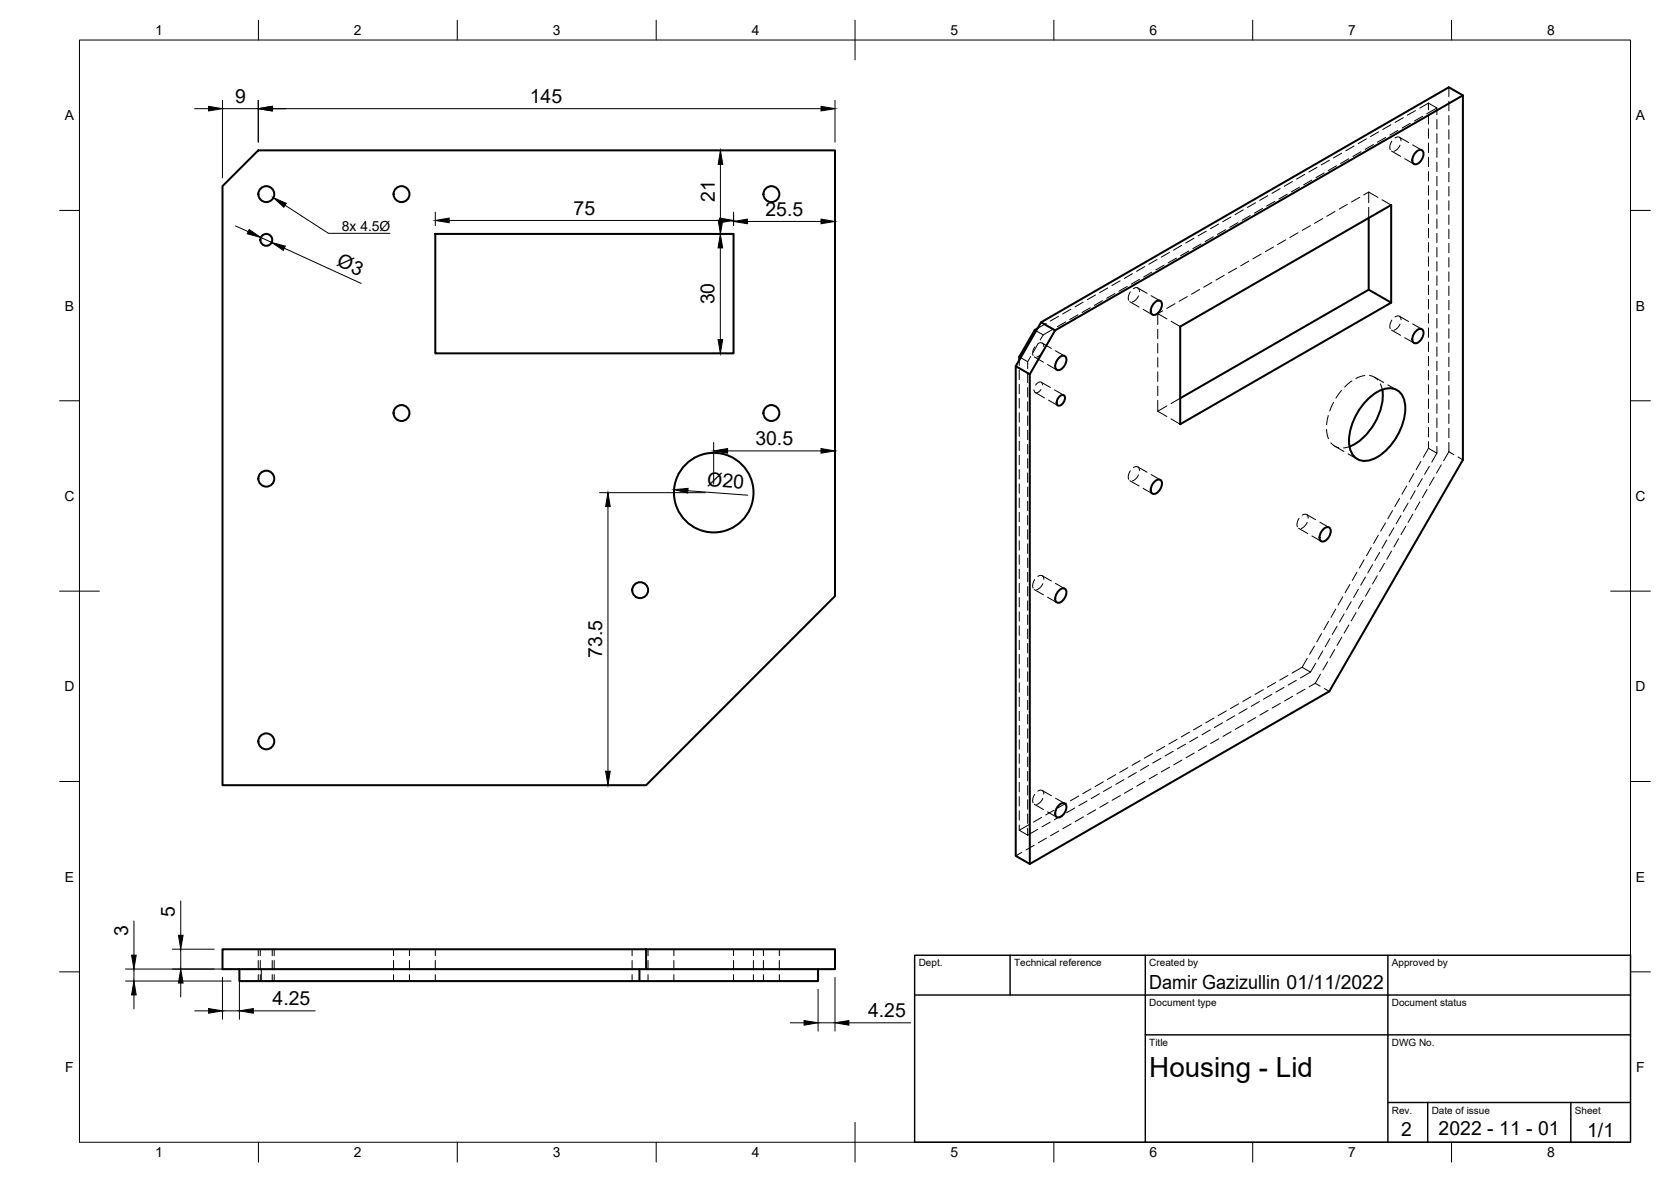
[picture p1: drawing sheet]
<svg xmlns="http://www.w3.org/2000/svg" width="420mm" height="297mm" viewBox="0 0 420 297" stroke-linecap="round" stroke-linejoin="round" font-family="sans-serif">
<!-- layer: Visible -->
<g fill="none" stroke="#000" stroke-width=".51">
<path d="M356.1 38.1a1 1 0 0 1 1.4-.4 1 1 0 0 1 .4 1.4l-.4 1a1.62 1.62 0 0 1-2.1 1 2.4 2.4 0 0 1 .7-3zM367.8 24l-102.5 59M55.9 46.8l9-9h145.1v112l-47.5 47.5h-106.6zM109.5 58.8h74.9v30h-74.9zM344.1 54.8v18l5.7 3.3-53 30.5v-24.5l53-30.6v24.6M290.4 76a1 1 0 0 1 1.4-.4 1 1 0 0 1 .3 1.4l-.3 .9a1.62 1.62 0 0 1-2.2 1.1 2.4 2.4 0 0 1 .8-3zM344.1 72.8l-47.3 27.3M255.4 92v123.1l3.5 2 75.3-43.4 33.6-58.1v-91.6l-3.5-2.1-102.5 59.1 3.5 2-6.4 11.1M256.3 89.7l.3 .2M256.3 89.7v.8M260.2 82.9l.3 .2M260.2 82.9l-3.9 6.8"/>
<path d="M260.9 82.5l-.7 .4M261.8 81l-6.4 11 3.5 2.1v123M266.4 89.8a1 1 0 0 1 1.3-.3 1 1 0 0 1 .4 1.4l-.4 .9a1.62 1.62 0 0 1-2.1 1 2.4 2.4 0 0 1 .8-3zM266.4 99.6a.77 .77 0 0 1 1.3 0 1.95 1.95 0 0 1-1.6 2.3 1.29 1.29 0 0 1 0-1.9zM347.6 97.9a14.8 14.8 0 0 1-8.3 14.3M356.1 83.1a1 1 0 0 1 1.4-.4 1 1 0 0 1 .4 1.4l-.4 .9a1.62 1.62 0 0 1-2.1 1.1 2.4 2.4 0 0 1 .7-3zM343.5 100.7a8.4 8.4 0 0 1 6.6-3.1 4 4 0 0 1 3.2 3.9 15 15 0 0 1-8.1 13.9 4 4 0 0 1-5.9-3.5 15 15 0 0 1 4.2-11.2zM290.4 121a1 1 0 0 1 1.4-.4 1 1 0 0 1 .3 1.4l-.3 .9a1.62 1.62 0 0 1-2.2 1 2.4 2.4 0 0 1 .8-2.9zM332.8 132.9a1 1 0 0 1 1.4-.3 1 1 0 0 1 .4 1.3l-.4 1a1.62 1.62 0 0 1-2.1 1 2.4 2.4 0 0 1 .7-3zM266.4 148.3a1 1 0 0 1 1.3-.4 1 1 0 0 1 .4 1.4l-.4 .9a1.62 1.62 0 0 1-2.1 1.1 2.4 2.4 0 0 1 .8-3zM266.4 202.3a1 1 0 0 1 1.3-.4 1 1 0 0 1 .4 1.4l-.4 .9a1.62 1.62 0 0 1-2.1 1 2.4 2.4 0 0 1 .8-2.9zM162.5 238.6h47.5v5h-47.5z"/>
<path d="M162.5 238.6h-106.6v5h106.6M60.2 243.6v3h100.6v-3M205.7 243.6v3h-44.9"/>
<circle cx="67" cy="48.8" r="2"/>
<circle cx="101" cy="48.8" r="2"/>
<circle cx="194" cy="48.8" r="2"/>
<circle cx="67" cy="60.3" r="1.49"/>
<circle cx="101" cy="103.8" r="2"/>
<circle cx="194" cy="103.8" r="2"/>
<circle cx="67" cy="120.3" r="2"/>
<circle cx="179.5" cy="123.8" r="10"/>
<circle cx="161" cy="148.3" r="2"/>
<circle cx="67" cy="186.3" r="2"/>
</g>
<!-- layer: Hidden -->
<g fill="none" stroke="#000" stroke-width=".25">
<path d="M337.4 38.5l-2.1 1.2M339.1 39.9l-2 1.2M340.5 36.7l-2.1 1.2M342.2 38.1l-2 1.2M343.6 34.9l-2.1 1.2M345.3 36.3l-2 1.2M346.6 33.1l-2 1.2M348.4 34.6l-2 1.1M349.7 31.4l-2 1.1M349.9 38l2.3 1.3M350 35.5a2.36 2.36 0 0 0-.4 2.1M350.8 34.7a.88 .88 0 0 1 1-.2 .88 .88 0 0 1 .5 .9"/>
<path d="M351.5 32.8l-2 1.2M351.9 34.5l2.3 1.3M352 36.5l-.5 .9-1 .6M352.8 29.6l-2 1.2M353.2 39.9l2.3 1.3M354.6 31l-2 1.2M355.2 36.4l2.3 1.3M355.9 27.8l-2 1.2M357.7 29.2l-2.1 1.2M359.2 25.9l2.1 1.2-2.6 1.5M359.2 25.9v1.7M359.2 28.8v2.4"/>
<path d="M359.2 32.4v2.4M359.2 35.9v2.4M359.2 39.5v2.4M359.2 25.9l-2.2 1.3M361.3 27.1v1.7M361.3 30v2.4M361.3 33.6v2.4M361.3 37.2v2.3M364.3 21.9v2.4M364.3 25.4v2.4M364.3 29v2.4M364.3 32.6v2.4"/>
<path d="M364.3 36.2v2.4M364.3 39.7v2.4M300.2 59.9l-2 1.2M303.3 58.1l-2.1 1.2M305.1 59.5l-2.1 1.2M306.4 56.3l-2 1.2M308.2 57.7l-2.1 1.2M309.5 54.5l-2.1 1.2M311.3 56l-2.1 1.1M312.6 52.7l-2.1 1.2M314.4 54.2l-2.1 1.2M315.7 51l-2.1 1.1"/>
<path d="M317.5 52.4l-2.1 1.2M318.8 49.2l-2.1 1.2M320.6 50.6l-2.1 1.2M321.9 47.4l-2.1 1.2M323.7 48.8l-2.1 1.2M325 45.6l-2.1 1.2M326.4 58.5l-2.1 1.2M326.7 47l-2 1.2M328.1 43.8l-2.1 1.2M329.5 56.7l-2.1 1.2M329.8 45.3l-2 1.1M331.2 42l-2.1 1.2"/>
<path d="M332.6 54.9l-2.1 1.2M333 43.5l-2.1 1.1M334.3 40.3l-2.1 1.2M335.7 53.1l-2.1 1.2M336 41.7l-2 1.2M338.8 51.4l-2.1 1.1M341.9 49.6l-2.1 1.2M342.9 49l1.2-.7 2.4 1.3M344.1 48.3v2.6M344.1 52.1v2.7M347.5 50.2l2.3 1.3M359.2 43.1v2.4"/>
<path d="M359.2 46.7v2.4M359.2 50.2v2.4M359.2 53.8v2.4M359.2 57.4v2.4M361.3 40.8v2.3M361.3 44.3v2.4M361.3 47.9v2.4M361.3 51.5v2.3M361.3 55v2.4M361.3 58.6v2.4M364.3 43.3v2.4M364.3 46.9v2.4"/>
<path d="M364.3 50.5v2.3M364.3 54v2.4M364.3 57.6v2.4M266.2 79.5l-2.1 1.2M269.3 77.7l-2.1 1.2M271 79.1l-2 1.2M272.4 75.9l-2.1 1.2M274.1 77.4l-2 1.1M275.5 74.1l-2.1 1.2M277.2 75.6l-2 1.2M278.6 72.4l-2.1 1.1M280.3 73.8l-2 1.2"/>
<path d="M281.6 70.6l-2 1.2M283.4 72l-2.1 1.2M284.1 75.8l2.3 1.4M284.2 73.3a2.39 2.39 0 0 0-.4 2.2M284.7 68.8l-2 1.2M285 72.5a.88 .88 0 0 1 1-.2 .88 .88 0 0 1 .5 1M286.1 72.4l2.3 1.3M286.3 74.4l-.9 1.1-.7 .4M286.5 70.2l-2 1.2M287.4 77.8l2.4 1.3M287.8 67l-2 1.2M289.4 74.3l2.4 1.3"/>
<path d="M289.6 68.4l-2.1 1.2M290.9 65.2l-2 1.2M292.4 78.1l-1.3 .7M292.7 66.6l-2.1 1.2M294 63.4l-2 1.2M295.4 76.3l-2 1.2M295.8 64.9l-2.1 1.1M297.1 61.7l-2 1.2M298.5 74.5l-2 1.2M298.9 63.1l-2.1 1.2M301.6 72.8l-2 1.1M302 61.3l-2.1 1.2"/>
<path d="M304.7 71l-2 1.2M307.8 69.2l-2 1.2M310.9 67.4l-2 1.2M314 65.6l-2 1.2M317.1 63.8l-2.1 1.2M320.2 62.1l-2.1 1.2M323.3 60.3l-2.1 1.2M350.8 79.6a.89 .89 0 0 1 1-.2 .89 .89 0 0 1 .5 1M351.9 79.5l2.3 1.3M359.2 61v2.3M359.2 64.5v2.4M359.2 68.1v2.4"/>
<path d="M359.2 71.7v2.3M359.2 75.3v2.3M359.2 78.8v2.4M361.3 62.2v2.4M361.3 65.8v2.3M361.3 69.3v2.4M361.3 72.9v2.4M361.3 76.5v2.4M364.3 61.2v2.3M364.3 64.8v2.3M364.3 68.3v2.4M364.3 71.9v2.4"/>
<path d="M364.3 75.5v2.4M364.3 79v2.4M256.3 90.5v1.3M256.3 93v2.4M256.3 96.6v2.4M256.6 89.9l1.8 1M258.4 90.9v1.7M258.4 93.8v2.4M258.4 97.4v2.4M259.2 89.6l-.8 1.3M260.1 89.7l2.3 1.3M260.2 87.2a2.39 2.39 0 0 0-.4 2.1"/>
<path d="M260.3 98.6l2.3 1.4M260.5 83.1l1.8 1.1M260.9 86.4a.88 .88 0 0 1 1.1-.2 .88 .88 0 0 1 .5 .9M260.9 86.5l-1.1 2.1M261.7 97.9a1.03 1.03 0 0 1-1.6 .6l-.1-.5M261.8 96.1l2.3 1.3M262 86.2l2.4 1.4M262.1 96.7a.73 .73 0 0 0-.5-.7 .73 .73 0 0 0-.9 .4l-.3 .4M262.2 88.2l-.8 1.2-.7 .3M262.3 84.2l-.8 1.3M263.1 81.3l-2.2 1.2M263.4 91.6l2.3 1.3"/>
<path d="M264.8 82.7l-2.5 1.5M265.2 98l2.3 1.3M265.4 88.1l2.3 1.4M267.9 80.9l-2 1.2M291.1 82.7v2.4M291.1 86.3v2.4M291.1 89.9v2.4M291.1 93.5v2.3M291.1 97v2.4M293.4 80.1l-2.3-1.3v2.8M294.4 80.7l2.4 1.4M337.3 98.1l-1.4 2"/>
<path d="M339.9 95.7l-1.8 1.6M343.2 94.4l-2.3 .7M344.4 94.4l1 .3 1 .8M345.6 94.8l2.3 1.3M347.1 96.5l.5 1.4M349 96.7l2.3 1.4M349.9 82.9l2.3 1.4M350 80.4a2.39 2.39 0 0 0-.4 2.2M352 81.5l-.8 1.1-.7 .4M353.2 84.9l2.3 1.3M355.2 81.4l2.3 1.3M359.2 82.4v2.4"/>
<path d="M359.2 86v2.4M359.2 89.5v2.4M359.2 93.1v2.4M359.2 96.7v2.4M361.3 80v2.4M361.3 83.6v2.4M361.3 87.2v2.4M361.3 90.8v2.3M361.3 94.3v2.4M361.3 97.9v2.4M364.3 82.6v2.4M364.3 86.2v2.4"/>
<path d="M364.3 89.8v2.3M364.3 93.3v2.4M364.3 96.9v2.4M256.3 100.1v2.4M256.3 103.7v2.4M256.3 107.3v2.4M256.3 110.9v2.3M256.3 114.4v2.4M256.3 118v2.4M258.4 101v2.3M258.4 104.5v2.4M258.4 108.1v2.4"/>
<path d="M258.4 111.7v2.4M258.4 115.3v2.3M258.4 118.8v2.4M263.7 100.6l2.3 1.3M284.2 118.3a2.36 2.36 0 0 0-.4 2.1M285 117.5a.88 .88 0 0 1 1-.2 .88 .88 0 0 1 .5 1M286.1 117.3l2.3 1.4M286.3 119.3l-.6 .9-1 .7M289.4 119.3l2.4 1.3M291.1 103.3l2.3 1.4M291.1 100.6v2.7M293.4 102l-2.3 1.3"/>
<path d="M294.4 105.3l2.4 1.3M296.8 100.1l-2.4 1.3M333.5 107.9l.5 2.4M334 104.4l-.4 2.4M334.6 111.3l.8 .7 1.2 .5M335.3 101.1l-1 2.2M335.6 112.1l2.3 1.4M339 114.1l2.3 1.3M339.3 112.2l-1.5 .4M355.5 119l-1.2 2.1M357.3 115.9l-1.2 2.1M359.2 112.7l-1.3 2.2"/>
<path d="M359.2 100.3v2.3M359.2 103.8v2.4M359.2 107.4v2.4M359.2 111v1.7M359.4 117.2l-1.2 2M360.6 119.9l-1.2 2.1M361.3 112.2v1.7l-2.1-1.2M361.3 113.9l-1.3 2.2M361.3 101.5v2.4M361.3 105.1v2.3M361.3 108.6v2.4M362.4 116.8l-1.2 2.1"/>
<path d="M364.3 100.5v2.4M364.3 104v2.4M364.3 107.6v2.4M364.3 111.2v2.3M364.3 113.5l1.2 .7M364.3 113.5l-1.3 2.3M366.6 114.8l1.2 .8M256.3 121.6v2.4M256.3 125.1v2.4M256.3 128.7v2.4M256.3 132.3v2.4M256.3 135.9v2.3"/>
<path d="M256.3 139.5v2.3M258.4 122.4v2.4M258.4 126v2.4M258.4 129.5v2.4M258.4 133.1v2.4M258.4 136.7v2.4M284.1 120.8l2.3 1.3M287.4 122.7l2.4 1.4M326.5 132.8l2.3 1.3M326.6 130.3a2.49 2.49 0 0 0-.4 2.1M327.4 129.5a.9 .9 0 0 1 1-.2 .9 .9 0 0 1 .6 .9M328.5 129.3l2.3 1.3"/>
<path d="M328.7 131.3l-.8 1.1-.7 .4M329.9 134.7l2.3 1.3M331.9 131.2l2.3 1.4M344.8 137.6l-1.2 2.1M346.6 134.5l-1.2 2.1M346.9 138.8l-1.2 2.1M348.4 131.4l-1.2 2.1M348.7 135.7l-1.2 2.1M349.9 138.5l-1.2 2.1M350.1 128.3l-1.1 2.1M350.5 132.6l-1.2 2.1M351.7 135.4l-1.2 2.1"/>
<path d="M351.9 125.2l-1.2 2.1M352.3 129.5l-1.2 2.1M353.5 132.3l-1.2 2.1M353.7 122.1l-1.2 2.1M354.1 126.4l-1.3 2.1M355.2 129.2l-1.1 2.1M355.8 123.3l-1.2 2.1M357 126.1l-1.2 2.1M357.6 120.3l-1.2 2M358.8 123l-1.2 2.1M256.3 143v2.4M256.3 146.6v2.4"/>
<path d="M256.3 150.2v2.3M256.3 153.7v2.4M256.3 157.3v2.4M258.4 140.3v2.3M258.4 143.8v2.4M258.4 147.4v2.4M258.4 151v2.4M258.4 154.5v2.4M258.4 158.1v2.4M260.1 148.2l2.3 1.3M260.2 145.7a2.39 2.39 0 0 0-.4 2.1M260.9 144.9a.89 .89 0 0 1 1.1-.2 .89 .89 0 0 1 .5 .9"/>
<path d="M262 144.7l2.4 1.3M262.2 146.7l-.8 1.1-.7 .4M263.4 150.1l2.3 1.3M265.4 146.6l2.3 1.3M332.3 159.2l-1.2 2.1M334.1 156.2l-1.2 2M335.9 153.1l-1.2 2M336.2 157.4l-1.2 2M337.6 150l-1.2 2M338 154.3l-1.2 2M339.2 157l-1.2 2.1M339.4 146.9l-1.2 2"/>
<path d="M339.7 151.2l-1.1 2.1M341 154l-1.2 2M341.2 143.8l-1.2 2M341.5 148.1l-1.1 2.1M342.7 150.9l-1.2 2M343 140.7l-1.2 2.1M343.3 145l-1.2 2.1M344.5 147.8l-1.2 2M345.1 141.9l-1.2 2.1M346.3 144.7l-1.2 2M348.1 141.6l-1.2 2M256.3 160.9v2.4"/>
<path d="M256.3 164.5v2.3M256.3 168v2.4M256.3 171.6v2.4M256.3 175.2v2.4M256.3 178.7v2.4M258.4 161.7v2.4M258.4 165.3v2.3M258.4 168.8v2.4M258.4 172.4v2.4M258.4 176v2.4M258.4 179.6v2.3M308.4 178.7l-2.1 1.1"/>
<path d="M310.5 179.9l-2.1 1.2M311.4 176.9l-2 1.2M313.6 178.1l-2.1 1.2M314.5 175.1l-2 1.2M316.7 176.3l-2.1 1.2M317.6 173.3l-2 1.2M318.9 178.5l-2.1 1.2M319.8 174.5l-2.1 1.2M320.7 171.5l-2 1.2M321.9 176.7l-2 1.2M322.9 172.7l-2.1 1.2M323.8 169.7l-2 1.2"/>
<path d="M325 175l-2 1.2M325.9 171l-2 1.2M327.4 167.7l-2.5 1.4M328.1 173.2l-2 1.2M328.7 165.4l-1.3 2.3M329.5 168.9l-2.5 1.5M330.5 162.4l-1.2 2M330.7 171.7l1.3 .7M330.7 171.7l-1.5 .9M330.8 166.7l-1.3 2.2-2.1-1.2M332 169.4l-1.3 2.3M332.6 163.6l-1.2 2"/>
<path d="M333 173l1.2 .7M333.8 166.3l-1.2 2.1M334.4 160.5l-1.2 2M335.6 163.2l-1.2 2.1M337.4 160.1l-1.2 2.1M256.3 182.3v2.4M256.3 185.9v2.4M256.3 189.4v2.4M256.3 193v2.4M256.3 196.6v2.4M258.4 183.1v2.4M258.4 186.7v2.4"/>
<path d="M258.4 190.3v2.4M258.4 193.9v2.3M258.4 197.4v2.4M260.2 199.6a2.39 2.39 0 0 0-.4 2.1M260.9 198.8a.88 .88 0 0 1 1.1-.2 .88 .88 0 0 1 .5 1M262 198.7l2.4 1.3M274.3 198.3l-2.1 1.2M276.4 199.5l-2 1.2M277.4 196.5l-2.1 1.2M279.5 197.7l-2 1.2M280.5 194.7l-2.1 1.2M281.7 199.9l-2.1 1.2"/>
<path d="M282.6 195.9l-2 1.2M283.6 192.9l-2.1 1.2M284.8 198.1l-2.1 1.2M285.7 194.1l-2 1.2M286.7 191.1l-2.1 1.2M287.9 196.4l-2.1 1.2M288.8 192.3l-2.1 1.3M289.8 189.4l-2.1 1.1M291 194.6l-2.1 1.2M291.9 190.6l-2.1 1.2M292.9 187.6l-2.1 1.2M294.1 192.8l-2.1 1.2"/>
<path d="M295 188.8l-2.1 1.2M296 185.8l-2.1 1.2M297.2 191l-2.1 1.2M298.1 187l-2.1 1.2M299.1 184l-2.1 1.2M300.3 189.2l-2.1 1.2M301.2 185.2l-2.1 1.2M302.2 182.2l-2.1 1.2M303.4 187.4l-2.1 1.2M304.3 183.4l-2.1 1.2M305.3 180.4l-2.1 1.2M306.5 185.7l-2.1 1.1"/>
<path d="M307.4 181.7l-2.1 1.1M309.6 183.9l-2.1 1.2M312.7 182.1l-2.1 1.2M315.7 180.3l-2 1.2M256.3 208.6l2.1 1.3M256.3 200.2v2.4M256.3 203.8v2.3M256.3 207.3v1.3M256.9 214.2l-1.5 .9M258.4 201v2.4M258.4 204.6v2.4M258.4 208.1v1.8"/>
<path d="M258.8 207.2l-2.5 1.4M260 212.4l-2 1.2M260.1 202.1l2.3 1.3M260.9 208.4l-2.5 1.5M261.9 205.4l-2 1.2M262.2 200.6l-.6 .9-.9 .7M263.1 210.6l-2 1.2M263.4 204l2.3 1.4M264.1 206.6l-2.1 1.2M265 203.6l-2 1.2M265.4 200.6l2.3 1.3M266.2 208.8l-2 1.2"/>
<path d="M267.1 204.8l-2 1.2M268.1 201.8l-2.1 1.2M269.3 207.1l-2 1.1M270.2 203.1l-2 1.1M271.2 200.1l-2 1.1M272.4 205.3l-2 1.2M273.3 201.3l-2 1.2M275.5 203.5l-2 1.2M278.6 201.7l-2.1 1.2M64.9 238.6v1.6M65.4 238.6v1.6M68.5 238.6v1.6"/>
<path d="M68.9 238.6v1.6M99 238.6v1.6M103 238.6v1.6M109.5 238.6v1.6M158.9 238.6v1.6M162.9 238.6v1.6M169.4 238.6v1.6M184.4 238.6v1.6M189.4 238.6v1.6M192 238.6v1.6M196 238.6v1.6M64.9 241.4v2.3"/>
<path d="M64.9 244.9v1.7M65.4 241.4v2.3M65.4 244.9v1.7M65.7 243.6v3M68.5 241.4v2.3M68.5 244.9v1.7M68.9 241.4v2.3M68.9 244.9v1.7M99 241.4v2.3M99 244.9v1.7M103 241.4v2.3M103 244.9v1.7"/>
<path d="M109.5 241.4v2.3M109.5 244.9v1.7M158.9 241.4v2.3M158.9 244.9v1.7M162.9 241.4v2.3M162.9 244.9v1.7M169.4 241.4v2.3M169.4 244.9v1.7M184.4 241.4v2.3M184.4 244.9v1.7M189.4 241.4v2.3M189.4 244.9v1.7"/>
<path d="M192 241.4v2.3M192 244.9v1.7M196 241.4v2.3M196 244.9v1.7"/>
</g>
<!-- layer: BORDER -->
<g fill="none" stroke="#000" stroke-width=".25">
<path d="M20 10.1h390v276.9h-390zM65 5.1v5M115 5.1v5M165 5.1v5M215 5.1v10M265 5.1v5M315 5.1v5M365 5.1v5M15 52.9h5M410 52.9h5M15 100.7h5M410 100.7h5"/>
<path d="M15 148.6h10M405 148.6h10M15 196.4h5M410 196.4h5M15 244.2h5M410 244.2h5M65 287v5M115 287v5M165 287v5M215 282.1v9.9M265 287v5M315 287v5"/>
<path d="M365 287v5"/>
</g>
<!-- layer: TITLEBLOCK -->
<path d="M230 240.1h180v46.9h-180zM230 250h180M254 240.1v9.9M288 240.1v46.9M349 240.1v46.9M288 260.1h122M349 277.1h61M359 277.1v9.9M395 277.1v9.9" fill="none" stroke="#000" stroke-width=".36"/>
<!-- layer: FD_Dimensions -->
<g fill="none" stroke="#000" stroke-width=".25">
<path d="M48.9 27.3h3.6M55.9 27.3h9M55.9 25.2v19.5M64.9 25.2v10.5M68.5 27.3h137.9M210 25.2v10.5M59.2 56.8l3.2 1.4M65.6 59.7l2.7 1.2M109.5 53.3v3.4M112.9 55.4h68.1M179 58.8h3.4M181.1 41.3v14"/>
<path d="M184.4 53.3v3.4M187.9 55.7h18.5M71.5 62.4l19.3 8.8M181.1 62.3v23M179 88.8h3.4M179.5 111.2v10.5M182.9 113.3h23.5M210 112.8v2.6M150.7 123.8h26.6M152.9 127.3v66.5M173 123.3l15 1.1M33.7 231.4v8.6"/>
<path d="M43.3 238.5h10.5M45.4 226.4v8.6M45.4 238.5v5M31.6 243.5h26.5M31.6 246.5h26.5M33.7 243.5v3M33.7 250v3.5M45.4 247v3.5M48.9 254h3.6M55.9 245.6v10.5M55.9 254h4.3M60.2 245.6v10.5"/>
<path d="M63.7 254h15.5M198.7 257h3.5M205.7 248.6v10.5M205.7 257h4.3M210 245.6v13.5M213.4 257h15.6"/>
</g>
<g fill="#000" stroke="#000" stroke-width=".25">
<path d="M52.5 26.7l3.4 .6-3.4 .6zM64.9 27.3l3.6-.6v1.2zM206.4 26.7l3.6 .6-3.6 .6zM62.7 57.7l2.9 2-3.4-1zM109.5 55.4l3.4-.6v1.2zM180.6 55.3h1.1l-.6 3.5zM181.1 37.8l.6 3.5h-1.1zM181 54.8l3.4 .6-3.4 .6zM184.4 55.7l3.5-.6v1.1zM206.4 55.1l3.6 .6-3.6 .5zM68.3 60.9l3.4 1-.5 1zM181.1 58.8l.6 3.5h-1.1z"/>
<path d="M180.6 85.3h1.1l-.6 3.5zM179.5 113.3l3.4-.6v1.2zM206.4 112.7l3.6 .6-3.6 .6zM152.9 123.8l.5 3.5h-1.1zM169.5 123l3.5-.3-.1 1.2zM152.3 193.8h1.1l-.5 3.5zM44.9 235h1.1l-.6 3.5zM33.7 246.5l.5 3.5h-1.1zM33.1 240h1.1l-.5 3.5zM45.4 243.5l.6 3.5h-1.1zM52.5 253.5l3.4 .5-3.4 .6zM60.2 254l3.5-.5v1.1z"/>
<path d="M202.2 256.5l3.5 .5-3.5 .6zM210 257l3.4-.5v1.1z"/>
</g>
<!-- layer: Leaders -->
<path d="M68.7 49.7l3.3 1.4-.6 1z" fill="#000" stroke="#000" stroke-width=".25"/>
<path d="M71.7 51.6l10.9 7h15.4" fill="none" stroke="#000" stroke-width=".25"/>
<text font-size="7" x="289" y="270.6">Housing - Lid</text>
<g font-size="4.9">
<text x="59.1" y="25.9">9</text>
<text x="133.2" y="25.9">145</text>
<text x="144.2" y="53.9">75</text>
<text x="179.7" y="50.7" transform="rotate(-90 179.7 50.7)">21</text>
<text x="192.5" y="54.2">25.5</text>
<text x="84.5" y="66.6" transform="rotate(25 84.5 66.6)">Ø3</text>
<text x="179.7" y="76.5" transform="rotate(-90 179.7 76.5)">30</text>
<text x="189.9" y="111.9">30.5</text>
<text x="177.8" y="122.1" transform="rotate(4 177.8 122.1)">Ø20</text>
<text x="151.4" y="165.3" transform="rotate(-90 151.4 165.3)">73.5</text>
<text x="44" y="230.3" transform="rotate(-90 44 230.3)">5</text>
<text x="32.2" y="235.3" transform="rotate(-90 32.2 235.3)">3</text>
<text x="289" y="248.5">Damir Gazizullin 01/11/2022</text>
<text x="68.5" y="252.6">4.25</text>
<text x="218.3" y="255.6">4.25</text>
<text x="352.3" y="285.4">2</text>
<text x="361.7" y="285.3">2022 - 11 - 01</text>
<text x="399.1" y="285.7">1/1</text>
</g>
<g font-size="3.5">
<text x="39" y="8.8">1</text>
<text x="89" y="8.8">2</text>
<text x="139" y="8.8">3</text>
<text x="189" y="8.8">4</text>
<text x="239" y="8.8">5</text>
<text x="289" y="8.8">6</text>
<text x="339" y="8.8">7</text>
<text x="389" y="8.8">8</text>
<text x="16.3" y="30.2">A</text>
<text x="411.3" y="30.2">A</text>
<text x="86" y="58.1">8x 4.5Ø</text>
<text x="16.3" y="78">B</text>
<text x="411.3" y="78">B</text>
<text x="16.2" y="125.9">C</text>
<text x="411.2" y="125.9">C</text>
<text x="16.2" y="173.7">D</text>
<text x="411.2" y="173.7">D</text>
<text x="16.3" y="221.6">E</text>
<text x="411.3" y="221.6">E</text>
<text x="16.4" y="269.4">F</text>
<text x="411.4" y="269.4">F</text>
<text x="39" y="290.8">1</text>
<text x="89" y="290.8">2</text>
<text x="139" y="290.8">3</text>
<text x="189" y="290.8">4</text>
<text x="239" y="290.8">5</text>
<text x="289" y="290.8">6</text>
<text x="339" y="290.8">7</text>
<text x="389" y="290.8">8</text>
</g>
<g font-size="2.5">
<text x="231" y="242.9">Dept.</text>
<text x="255" y="242.9">Technical reference</text>
<text x="289" y="242.9">Created by</text>
<text x="350" y="242.9">Approved by</text>
<text x="289" y="252.8">Document type</text>
<text x="350" y="252.8">Document status</text>
<text x="289" y="262.9">Title</text>
<text x="350" y="262.9">DWG No.</text>
<text x="350" y="279.9">Rev.</text>
<text x="360" y="279.9">Date of issue</text>
<text x="396" y="279.9">Sheet</text>
</g>
</svg>
